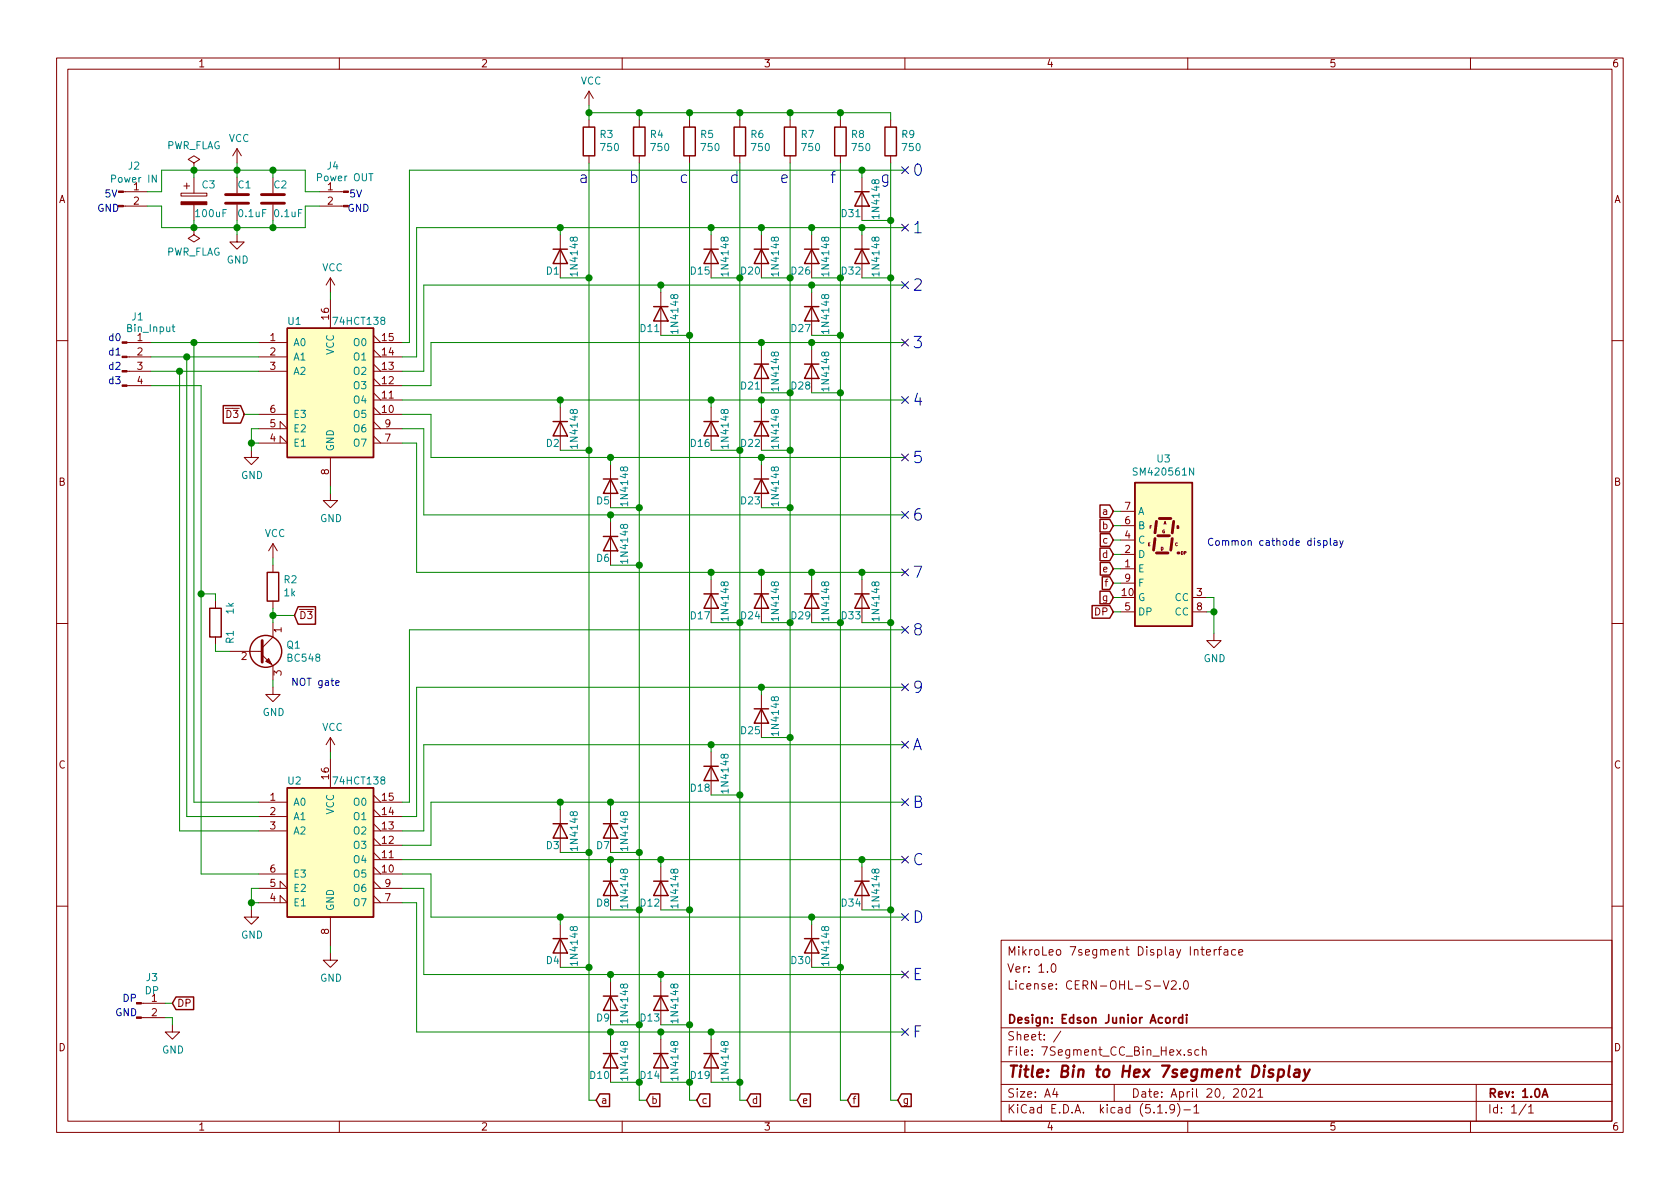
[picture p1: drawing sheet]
<svg xmlns="http://www.w3.org/2000/svg" width="297mm" height="210mm" viewBox="0 0 297 210" stroke-linecap="round" stroke-linejoin="round" font-family="sans-serif">
<g fill="none" stroke="#840000" stroke-width=".18">
<path d="M10 10.3h277v189.9h-277zM12 12.2h273v186.1h-273zM60 10.3v1.9M110 10.3v1.9M160 10.3v1.9M210 10.3v1.9M260 10.3v1.9M21.8 36.4h4.2M21.8 33.9h4.2M41.9 31.4v2.8M41.9 36.2v2.8M48.3 31.4v2.8"/>
<path d="M48.3 36.2v2.8M130.8 21.2v1.3M130.8 27.6v1.2M148.6 21.2v1.3M148.6 27.6v1.2M157.5 21.2v1.3M157.5 27.6v1.2M58.4 53v5M66 59.3l1.3 1.3M10 60.2h2M45.7 78.4h5.1l-1.3-1.3v1.3M45.7 75.8h5.1l-1.3-1.3v1.3"/>
<path d="M45.7 60.6h5.1M45.7 73.3h5.1M45.7 65.7h5.1M45.7 63.1h5.1M66 60.6h5.1M66 73.3h5.1M66 72l1.3 1.3M66 70.7h5.1M66 69.5l1.3 1.2M66 68.2h5.1M66 66.9l1.3 1.3M66 65.7h5.1"/>
<path d="M66 64.4l1.3 1.3M66 63.1h5.1M66 61.8l1.3 1.3M66 78.4h5.1M66 75.8h5.1M66 77.1l1.3 1.3M66 74.5l1.3 1.3M285 60.2h2M58.4 80.9v5.1M10 110.3h2M38.1 106.3v1.3M38.1 112.6v1.3"/>
<path d="M40.6 115.2h5.8M46.4 115.8l1.9 1.9v2.6M48.3 110.1v2.5l-1.9 1.9M285 110.3h2M10 160.2h2M177 166.3h108v32h-108zM186.1 170.5l.2-.1a.94 .94 0 0 1 0 1.5 .82 .82 0 0 1-.2-1.4zM204 174.4h1.2M205.7 173.4l.5 1.5 .5-1.5M207.1 173.6l.2-.2h.4l.2 .2 .1 .3-1 1h1M208.6 174.8v.1M209.4 173.6l.2-.2a.81 .81 0 0 1 .6 .6 .81 .81 0 0 1-.3 .8l-.1 .1a.79 .79 0 0 1-.4-1.3z"/>
<path d="M213.3 168.4l.7-.1v-.3l-.5-.1-.2 .2 .1 .7h.6M214.7 167.9v1M215.1 167.9l-.3 .1-.1 .2M215.4 167.9h.6M216 167.4l-.4 .2v1.3M216.5 168h.5l.1 .9M217.1 168.3h-.5l-.2 .2 .2 .4 .5-.1M218.5 168l-.5-.1-.2 .3v.6l.2 .1 .5-.1M219 168.4l.7-.1v-.3l-.4-.1-.3 .2 .1 .7h.6M285 160.2h2M60 198.3v1.9M110 198.3v1.9"/>
<path d="M160 198.3v1.9M177 194.8h108M177 191.8h108M177 187.8h108M177 181.8h108M186.5 192.5l-.4 1h1M186.8 193v1M187.6 182.3l-1.3 2M197 191.8v3M204.7 196.8h.8M206.2 196.7v.1M207.7 196l-.1 .1a.48 .48 0 0 1-.6 .1l-.2-.2 .2-.6a.48 .48 0 0 1 .6 .1 1.27 1.27 0 0 1-.2 1.2l-.4 .1"/>
<path d="M208.2 195.1a1.71 1.71 0 0 1 0 2.3M209.3 196.3h1.2M210 198.3v1.9M210.6 185.7a.37 .37 0 0 0-.6 .1l.1 .2 .5 .2 .1 .1-.2 .3-.5-.1M211.1 195.8l.4-.5v1.5M211.1 196.8h.9M212 185.7l-.5-.1-.2 .3v.6l.2 .1 .5-.1M212.6 185.7h.1a.37 .37 0 0 1 .6 .1v.8M212.6 185.1v1.5M218.1 192.7l.2-.2h.4l.3 .5-.9 1h.9M219.7 192.7l.3-.2a.94 .94 0 0 1 0 1.5l-.4-.3v-.6zM221 192.7l.2-.2h.3l.3 .2v.3v.2l-.9 .8h.9"/>
<path d="M222.4 193l.4-.5v1.5M222.4 194h.9M260 198.3v1.9M261 191.8v6.5M269.8 195.2l-1.2 2M270.3 195.8l.4-.5v1.5M270.3 196.8h.8"/>
</g>
<path d="M207.5 179.9v1M207.9 179.9l-.4 .3M209.1 179.4v1.5M209.8 179.4v.2M209.8 179.9v1M209.1 180l-.4-.1-.3 .3 .1 .6h.6M272.7 194l.5-1.5 .5 1.5M272.8 193.6h.7" fill="none" stroke="#840000" stroke-width=".3"/>
<path d="M225.1 189.2a.49 .49 0 0 0-.7 .3v.2l.5 .1 .2 .3-.3 .3-.6-.1M226.1 189.2h.8l.1 .3-.1 .6a.66 .66 0 0 1-.9 .2M226.1 189.1l-.2 2M228 188.4l-.2 1.8 .2 .2M229 189.2h.7v1.2M229.8 189.6l-.7 .1a.4 .4 0 0 0-.3 .3 .4 .4 0 0 0 .2 .4l.7-.1M230.6 189.1l.3 1.3M231.6 189.1l-.9 1.8-.3 .2" fill="none" stroke="#840000" stroke-width=".41"/>
<g fill="none" stroke="#840000" stroke-width=".25">
<path d="M129.8 22.5h2v5.1h-2zM147.6 22.5h2v5.1h-2zM156.5 22.5h2v5.1h-2zM50.8 58h15.2v22.9h-15.2zM200.7 85.3h10.1v25.4h-10.1zM37.1 107.6h2v5h-2z"/>
<circle cx="47" cy="115.2" r="2.82"/>
</g>
<path d="M39.9 35.9h4M39.9 34.4h4M46.2 35.9h4.1M46.2 34.4h4.1M204.2 95.2l-.2 2.1M204.5 97.8h2M204.5 92.2l-.3 2M204.7 94.7h2.1M205 91.7h2M207.3 95.2l-.3 2.1M207.5 92.2l-.2 2M46.4 113.3v3.8" fill="none" stroke="#840000" stroke-width=".51"/>
<g fill="#840000" stroke="#840000" stroke-width=".18">
<path d="M47 117l.5-.5 .5 1z"/>
<path d="M21 36.3h.8v.3h-.8z"/>
<path d="M21 33.8h.8v.2h-.8z"/>
</g>
<g fill="#ffffc2" stroke="#ffffc2" stroke-width=".18">
<path d="M50.8 58h15.2v22.9h-15.2z"/>
<path d="M200.7 85.3h10.1v25.4h-10.1z"/>
</g>
<circle cx="208.3" cy="97.8" r=".25" fill="#840000"/>
<g fill="none" stroke="#840000" stroke-width=".18">
<path d="M104.1 16.1v2.6M104.1 16.1l-.7 1.3M104.1 16.1l.8 1.3M32 34.2h4.6v.5h-4.6zM32.5 32.9h1M33 32.4v1M34.3 28.8l1-.6-1-.6-1 .6 1 .6v1.3M34.3 30.1h.1M34.3 31.4v2.8M34.3 36.2v2.8M41.9 26.3l-.8 1.3M41.9 26.3v2.5"/>
<path d="M41.9 26.3l.8 1.3M56.5 36.4h4.2M56.5 33.9h4.2M104.1 21.2v1.3M104.1 27.6v1.2M113 21.2v1.3M113 27.6v1.2M121.9 21.2v1.3M121.9 27.6v1.2M139.7 21.2v1.3M139.7 27.6v1.2M152.4 31.4v7.6"/>
<path d="M34.3 40.3v1.2l1 .7-1 .6-1-.6 1-.7M34.3 40.3h.1M41.9 41.5v1.3h1.3l-1.3 1.3-1.3-1.3h1.3M58.4 49.1l-.7 1.3M58.4 49.1v2.6M58.4 49.1l.8 1.3M99.1 41.5v7.6M116.8 51.7v7.6M125.7 41.5v7.6M134.6 41.5v7.6M143.5 41.5v7.6M143.5 51.7v7.6"/>
<path d="M152.4 41.5v7.6M22.5 68.2h4.2M22.5 65.7h4.2M22.5 63.1h4.2M22.5 60.6h4.2M44.4 79.6v1.3h1.3l-1.3 1.3-1.2-1.3h1.2M99.1 72v7.6M125.7 72v7.6M134.6 61.8v7.7M134.6 72v7.6M143.5 61.8v7.7M48.3 96.1v2.6"/>
<path d="M48.3 99.9v1.3M48.3 96.1l-.8 1.3M48.3 96.1l.7 1.3M58.4 87.2v1.3h1.3l-1.3 1.3-1.3-1.3h1.3M107.9 82.2v7.6M107.9 92.3v7.6M134.6 82.2v7.6M198.1 98h2.6M198.1 95.5h2.6M198.1 93h2.6M198.1 90.4h2.6M48.3 106.3v1.3"/>
<path d="M125.7 102.5v7.6M134.6 102.5v7.6M143.5 102.5v7.6M152.4 102.5v7.6M198.1 100.6h2.6M198.1 108.2h2.6M198.1 103.1h2.6M210.8 105.7h2.6M210.8 108.2h2.6M214.6 112v1.3h1.3l-1.3 1.2-1.2-1.2h1.2M48.3 121.5v1.3h1.2l-1.2 1.3-1.3-1.3h1.3M58.4 130.4v2.6"/>
<path d="M58.4 134.2v5.1M58.4 130.4l-.7 1.3M58.4 130.4l.8 1.3M125.7 133v7.6M134.6 122.8v7.6M45.7 159.6h5.1l-1.3-1.2v1.2M45.7 157.1h5.1l-1.3-1.3v1.3M45.7 141.9h5.1M45.7 154.6h5.1M45.7 146.9h5.1M45.7 144.4h5.1M66 141.9h5.1"/>
<path d="M66 154.6h5.1M66 153.3l1.3 1.3M66 152h5.1M66 150.7l1.3 1.3M66 149.5h5.1M66 148.2l1.3 1.3M66 146.9h5.1M66 145.7l1.3 1.2M66 144.4h5.1M66 143.1l1.3 1.3M66 140.6l1.3 1.3M66 159.6h5.1"/>
<path d="M66 157.1h5.1M66 158.4l1.3 1.2M66 155.8l1.3 1.3M99.1 143.1v7.6M107.9 143.1v7.6M107.9 153.3v7.6M116.8 153.3v7.6M152.4 153.3v7.6M25 180h4.2M25 177.4h4.2M44.4 160.9v1.3h1.3l-1.3 1.2-1.2-1.2h1.2M58.4 168.5v1.3h1.3l-1.3 1.3-1.3-1.3h1.3"/>
<path d="M58.4 162.2v5.1M99.1 163.4v7.7M107.9 173.6v7.6M116.8 173.6v7.6M143.5 163.4v7.7M30.5 181.2v1.3h1.2l-1.2 1.3-1.3-1.3h1.3M107.9 183.8v7.6M116.8 183.8v7.6M125.7 183.8v7.6"/>
</g>
<g fill="none" stroke="#840000" stroke-width=".25">
<path d="M103.1 22.5h2.1v5.1h-2.1zM112 22.5h2v5.1h-2zM120.9 22.5h2v5.1h-2zM138.7 22.5h2v5.1h-2zM151.1 33.9h2.6M152.4 33.9l1.3 2.5h-2.6zM97.8 44.1h2.5M99.1 44.1l1.2 2.5h-2.5zM115.6 54.2h2.5M116.8 54.2l1.3 2.6h-2.5zM124.5 44.1h2.5M125.7 44.1l1.3 2.5h-2.5z"/>
<path d="M133.3 44.1h2.6M134.6 44.1l1.3 2.5h-2.6zM142.2 44.1h2.6M142.2 54.2h2.6M143.5 54.2l1.3 2.6h-2.6zM143.5 44.1l1.3 2.5h-2.6zM151.1 44.1h2.6M152.4 44.1l1.3 2.5h-2.6zM39.5 71.7h3l.7 1.6-.7 1.5h-3zM97.8 74.5h2.5M99.1 74.5l1.2 2.6h-2.5zM124.5 74.5h2.5"/>
<path d="M125.7 74.5l1.3 2.6h-2.5zM133.3 64.4h2.6M133.3 74.5h2.6M134.6 74.5l1.3 2.6h-2.6zM134.6 64.4l1.3 2.5h-2.6zM142.2 64.4h2.6M143.5 64.4l1.3 2.5h-2.6zM106.7 84.7h2.5M106.7 94.9h2.5M107.9 84.7l1.3 2.5h-2.5zM107.9 94.9l1.3 2.5h-2.5zM133.3 84.7h2.6"/>
<path d="M134.6 84.7l1.3 2.5h-2.6zM194.5 89.3h1.7l.6 1.1-.6 1.1h-1.7zM194.5 96.9h1.7l.6 1.1-.6 1.2h-1.7zM194.5 91.8h1.7l.6 1.2-.6 1.1h-1.7zM194.5 99.5h1.7l.6 1.1-.6 1.1h-1.7zM194.5 94.4h1.7l.6 1.1-.6 1.1h-1.7zM47.2 101.2h2.1v5.1h-2.1zM52.7 107.3h3.1v3.1h-3.1l-.6-1.6zM124.5 105h2.5M125.7 105l1.3 2.6h-2.5zM133.3 105h2.6M134.6 105l1.3 2.6h-2.6z"/>
<path d="M142.2 105h2.6M143.5 105l1.3 2.6h-2.6zM151.1 105h2.6M152.4 105l1.3 2.6h-2.6zM193.1 107.1h3.1l.6 1.1-.6 1.1h-3.1zM194.5 104.5h1.7l.6 1.2-.6 1.1h-1.7zM194.9 102h1.3l.6 1.1-.6 1.1h-1.3zM50.8 139.3h15.2v22.9h-15.2zM124.5 135.5h2.5M125.7 135.5l1.3 2.5h-2.5zM133.3 125.3h2.6M134.6 125.3l1.3 2.6h-2.6z"/>
<path d="M97.8 145.7h2.5M99.1 145.7l1.2 2.5h-2.5zM106.7 155.8h2.5M106.7 145.7h2.5M107.9 155.8l1.3 2.6h-2.5zM107.9 145.7l1.3 2.5h-2.5zM115.6 155.8h2.5M116.8 155.8l1.3 2.6h-2.5zM151.1 155.8h2.6M152.4 155.8l1.3 2.6h-2.6zM31.1 176.3h3.1v2.2h-3.1l-.6-1.1zM97.8 166h2.5"/>
<path d="M99.1 166l1.2 2.5h-2.5zM106.7 176.1h2.5M107.9 176.1l1.3 2.6h-2.5zM115.6 176.1h2.5M116.8 176.1l1.3 2.6h-2.5zM142.2 166h2.6M143.5 166l1.3 2.5h-2.6zM106 193.4h1.8v2.3h-1.8l-.6-1.1zM106.7 186.3h2.5M107.9 186.3l1.3 2.5h-2.5zM114.9 193.4h1.8v2.3h-1.8l-.6-1.1zM115.6 186.3h2.5"/>
<path d="M116.8 186.3l1.3 2.5h-2.5zM123.8 193.4h1.7v2.3h-1.7l-.6-1.1zM124.5 186.3h2.5M125.7 186.3l1.3 2.5h-2.5zM132.7 193.4h1.7v2.3h-1.7l-.6-1.1zM141.6 193.4h1.7v2.3h-1.7l-.6-1.1zM150.5 193.4h1.3v2.3h-1.3l-.6-1.1zM159.4 193.4h1.7v2.3h-1.7l-.7-1.1z"/>
</g>
<g fill="#840000" stroke="#840000" stroke-width=".18">
<path d="M60.7 36.3h.9v.3h-.9z"/>
<path d="M60.7 33.8h.9v.2h-.9z"/>
<path d="M24.1 179.8h.9v.3h-.9z"/>
<path d="M24.1 177.3h.9v.2h-.9z"/>
<path d="M32 35.7h4.6v.5h-4.6z"/>
<path d="M21.6 68.1h.9v.2h-.9z"/>
<path d="M21.6 65.5h.9v.3h-.9z"/>
<path d="M21.6 63h.9v.2h-.9z"/>
<path d="M21.6 60.4h.9v.3h-.9z"/>
</g>
<path d="M50.8 139.3h15.2v22.9h-15.2z" fill="#ffffc2" stroke="#ffffc2" stroke-width=".18"/>
<path d="M30.4 57.8h.5M30.6 57.4v1.1l.3 .1" fill="none" stroke="#008484" stroke-width=".18"/>
<g fill="none" stroke="#008400" stroke-width=".18">
<path d="M104.1 19.9h53.4v1.3M104.1 18.7v2.5M113 19.9v1.3M121.9 19.9v1.3M130.8 19.9v1.3M139.7 19.9v1.3M148.6 19.9v1.3M26 33.9h2.6v-3.8h25.4v3.8h2.5M26 36.4h2.6v3.9h25.4v-3.9h2.5M34.3 30.1v1.3M34.3 39v1.3M41.9 28.8v2.6"/>
<path d="M41.9 39v2.5M48.3 30.1v1.3M48.3 39v1.3M104.1 28.8v165.8h1.3M113 28.8v165.8h1.3M121.9 28.8v165.8h1.3M130.8 28.8v165.8h1.3M139.7 28.8v165.8h1.3M148.6 28.8v165.8h1.3M152.4 30.1v1.3M152.4 39h5.1M157.5 28.8v165.8h1.2"/>
<path d="M160 30.1h-87.6v30.5h-1.3M58.4 51.7v1.3M99.1 40.3v1.2M99.1 49.1h5M116.8 50.4v1.3M116.8 59.3h5.1M125.7 40.3v1.2M125.7 49.1h5.1M134.6 40.3v1.2M134.6 49.1h5.1M143.5 40.3v1.2M143.5 50.4v1.3"/>
<path d="M143.5 49.1h5.1M143.5 59.3h5.1M152.4 40.3v1.2M152.4 49.1h5.1M160 40.3h-86.3v22.8h-2.6M160 50.4h-85.1v15.3h-3.8M26.7 63.1h19M26.7 60.6h19M26.7 68.2h8.9v86.4h10.1M26.7 65.7h19M31.7 65.7v81.2h14M33 63.1v81.3h12.7"/>
<path d="M34.3 60.6v81.3h11.4M43.2 73.3h2.5M44.4 78.4h1.3M45.7 75.8h-1.3v3.8M71.1 75.8h3.8v15.3h85.1M71.1 78.4h2.6v22.8h86.3M71.1 73.3h5.1v7.6h83.8M71.1 70.7h88.9M99.1 70.7v1.3M99.1 79.6h5M125.7 70.7v1.3M125.7 79.6h5.1"/>
<path d="M134.6 79.6h5.1M134.6 69.5h5.1M134.6 60.6v1.2M134.6 70.7v1.3M143.5 60.6v1.2M143.5 69.5h5.1M160 60.6h-83.8v7.6h-5.1M48.3 98.7v1.2M58.4 86v1.2M107.9 80.9v1.3M107.9 91.1v1.2M107.9 89.8h5.1"/>
<path d="M107.9 99.9h5.1M134.6 80.9v1.3M134.6 89.8h5.1M196.8 98h1.3M196.8 95.5h1.3M196.8 93h1.3M196.8 90.4h1.3M35.6 105h2.5v1.3M38.1 113.9v1.3h2.5M48.3 107.6v2.5M48.3 108.8h3.8M125.7 101.2v1.3"/>
<path d="M125.7 110.1h5.1M134.6 101.2v1.3M134.6 110.1h5.1M143.5 101.2v1.3M143.5 110.1h5.1M152.4 101.2v1.3M152.4 110.1h5.1M160 111.4h-87.6v30.5h-1.3M196.8 108.2h1.3M196.8 105.7h1.3M196.8 100.6h1.3M196.8 103.1h1.3"/>
<path d="M213.4 105.7h1.2v6.3M213.4 108.2h1.2M48.3 120.3v1.2M58.4 133v1.2M125.7 131.7v1.3M134.6 121.5v1.3M134.6 130.4h5.1M160 121.5h-86.3v22.9h-2.6M160 131.7h-85.1v15.2h-3.8M44.4 159.6h1.3M45.7 157.1h-1.3v3.8M71.1 154.6h5.1v7.6h83.8"/>
<path d="M71.1 152h88.9M71.1 159.6h2.6v22.9h86.3M71.1 157.1h3.8v15.2h85.1M99.1 150.7h5M99.1 141.9v1.2M107.9 150.7h5.1M107.9 141.9v1.2M107.9 152v1.3M116.8 152v1.3M125.7 140.6h5.1M152.4 152v1.3M160 141.9h-83.8v7.6h-5.1"/>
<path d="M29.2 180h1.3v1.2M29.2 177.4h1.3M58.4 167.3v1.2M99.1 162.2v1.2M99.1 171.1h5M107.9 160.9h5.1M107.9 172.3v1.3M116.8 172.3v1.3M116.8 160.9h5.1M143.5 171.1h5.1M143.5 162.2v1.2M152.4 160.9h5.1"/>
<path d="M107.9 182.5v1.3M107.9 191.4h5.1M107.9 181.2h5.1M116.8 182.5v1.3M116.8 191.4h5.1M116.8 181.2h5.1M125.7 191.4h5.1M125.7 182.5v1.3"/>
</g>
<path d="M234 95.7l.4-.1 .2 .2-.1 .6h-.5M234 95.6v1.3M235.2 95.2v1.1l.2 .1M235.9 95.7h.4l.1 .7M236.4 95.9l-.4 .1-.2 .1 .1 .3h.5M236.9 95.6l.3 .8M237.5 95.6l-.4 1.1-.2 .2M59.4 120.8l.6-.1-.1-.3h-.4l-.1 .1v.7h.5" fill="none" stroke="#0000c2" stroke-width=".18"/>
<g fill="#008400" stroke="#008400" stroke-width=".25">
<circle cx="157.5" cy="39" r=".51"/>
<circle cx="148.6" cy="19.9" r=".51"/>
<circle cx="143.5" cy="162.2" r=".51"/>
<circle cx="130.8" cy="19.9" r=".51"/>
<circle cx="130.8" cy="140.6" r=".51"/>
<circle cx="152.4" cy="40.3" r=".51"/>
<circle cx="130.8" cy="110.1" r=".51"/>
<circle cx="157.5" cy="160.9" r=".51"/>
<circle cx="143.5" cy="40.3" r=".51"/>
<circle cx="152.4" cy="152" r=".51"/>
<circle cx="139.7" cy="19.9" r=".51"/>
<circle cx="139.7" cy="110.1" r=".51"/>
<circle cx="148.6" cy="171.1" r=".51"/>
<circle cx="104.1" cy="150.7" r=".51"/>
<circle cx="99.1" cy="162.2" r=".51"/>
<circle cx="148.6" cy="110.1" r=".51"/>
<circle cx="121.9" cy="19.9" r=".51"/>
<circle cx="104.1" cy="171.1" r=".51"/>
<circle cx="157.5" cy="110.1" r=".51"/>
<circle cx="113" cy="19.9" r=".51"/>
<circle cx="108" cy="172.3" r=".51"/>
<circle cx="152.4" cy="101.2" r=".51"/>
<circle cx="121.9" cy="181.2" r=".51"/>
<circle cx="108" cy="141.9" r=".51"/>
<circle cx="99.1" cy="141.9" r=".51"/>
<circle cx="48.3" cy="30.1" r=".51"/>
<circle cx="152.4" cy="30.1" r=".51"/>
<circle cx="139.7" cy="130.4" r=".51"/>
<circle cx="113" cy="150.7" r=".51"/>
<circle cx="125.7" cy="131.7" r=".51"/>
<circle cx="134.6" cy="121.5" r=".51"/>
<circle cx="48.3" cy="40.3" r=".51"/>
<circle cx="108" cy="152" r=".51"/>
<circle cx="125.7" cy="101.2" r=".51"/>
<circle cx="143.5" cy="101.2" r=".51"/>
<circle cx="99.1" cy="40.3" r=".51"/>
<circle cx="113" cy="160.9" r=".51"/>
<circle cx="116.8" cy="152" r=".51"/>
<circle cx="125.7" cy="40.3" r=".51"/>
<circle cx="134.6" cy="101.2" r=".51"/>
<circle cx="113" cy="181.2" r=".51"/>
<circle cx="121.9" cy="160.9" r=".51"/>
<circle cx="134.6" cy="40.3" r=".51"/>
<circle cx="41.9" cy="30.1" r=".51"/>
<circle cx="48.3" cy="108.8" r=".51"/>
<circle cx="139.7" cy="69.5" r=".51"/>
<circle cx="134.6" cy="60.6" r=".51"/>
<circle cx="34.3" cy="60.6" r=".51"/>
<circle cx="148.6" cy="69.5" r=".51"/>
<circle cx="33" cy="63.1" r=".51"/>
<circle cx="116.8" cy="172.3" r=".51"/>
<circle cx="143.5" cy="60.6" r=".51"/>
<circle cx="31.8" cy="65.7" r=".51"/>
<circle cx="104.1" cy="49.1" r=".51"/>
<circle cx="130.8" cy="49.1" r=".51"/>
<circle cx="214.6" cy="108.2" r=".51"/>
<circle cx="139.7" cy="49.1" r=".51"/>
<circle cx="113" cy="191.4" r=".51"/>
<circle cx="41.9" cy="40.3" r=".51"/>
<circle cx="148.6" cy="49.1" r=".51"/>
<circle cx="121.9" cy="59.3" r=".51"/>
<circle cx="116.8" cy="50.4" r=".51"/>
<circle cx="157.5" cy="49.1" r=".51"/>
<circle cx="148.6" cy="59.3" r=".51"/>
<circle cx="35.6" cy="105" r=".51"/>
<circle cx="143.5" cy="50.4" r=".51"/>
<circle cx="108" cy="91.1" r=".51"/>
<circle cx="139.7" cy="79.6" r=".51"/>
<circle cx="44.5" cy="159.6" r=".51"/>
<circle cx="108" cy="80.9" r=".51"/>
<circle cx="99.1" cy="70.7" r=".51"/>
<circle cx="113" cy="89.8" r=".51"/>
<circle cx="134.6" cy="80.9" r=".51"/>
<circle cx="130.8" cy="191.4" r=".51"/>
<circle cx="125.7" cy="182.5" r=".51"/>
<circle cx="139.7" cy="89.8" r=".51"/>
<circle cx="116.8" cy="182.5" r=".51"/>
<circle cx="121.9" cy="191.4" r=".51"/>
<circle cx="108" cy="182.5" r=".51"/>
<circle cx="113" cy="99.9" r=".51"/>
<circle cx="34.3" cy="40.3" r=".51"/>
<circle cx="134.6" cy="70.7" r=".51"/>
<circle cx="34.3" cy="30.1" r=".51"/>
<circle cx="130.8" cy="79.6" r=".51"/>
<circle cx="44.5" cy="78.4" r=".51"/>
<circle cx="125.7" cy="70.7" r=".51"/>
<circle cx="104.1" cy="79.6" r=".51"/>
<circle cx="104.1" cy="19.9" r=".51"/>
</g>
<g fill="none" stroke="#000084" stroke-width=".18">
<path d="M159.4 39.6l1.2 1.3M159.4 29.5l1.2 1.2M160.6 39.6l-1.2 1.3M160.6 29.5l-1.2 1.2M159.4 60l1.2 1.2M159.4 49.8l1.2 1.2M160.6 60l-1.2 1.2M160.6 49.8l-1.2 1.2M159.4 70.1l1.2 1.2M160.6 70.1l-1.2 1.2M159.4 80.3l1.2 1.2M159.4 90.4l1.2 1.3"/>
<path d="M160.6 80.3l-1.2 1.2M160.6 90.4l-1.2 1.3M159.4 100.6l1.2 1.2M159.4 110.8l1.2 1.2M160.6 100.6l-1.2 1.2M160.6 110.8l-1.2 1.2M159.4 131.1l1.2 1.2M159.4 120.9l1.2 1.2M160.6 131.1l-1.2 1.2M160.6 120.9l-1.2 1.2M159.4 141.2l1.2 1.3M159.4 151.4l1.2 1.2"/>
<path d="M160.6 141.2l-1.2 1.3M160.6 151.4l-1.2 1.2M159.4 171.7l1.2 1.2M159.4 161.6l1.2 1.2M160.6 171.7l-1.2 1.2M160.6 161.6l-1.2 1.2M159.4 181.9l1.2 1.2M160.6 181.9l-1.2 1.2"/>
</g>
<g font-size="2.8" fill="#0000c2">
<text x="102.2" y="32.4">a</text>
<text x="111.1" y="32.4">b</text>
<text x="120" y="32.4">c</text>
<text x="128.9" y="32.4">d</text>
<text x="137.8" y="32.4">e</text>
<text x="146.7" y="32.4">f</text>
<text x="155.6" y="32.4">g</text>
<text x="161.3" y="31.1">0</text>
<text x="161.3" y="41.3">1</text>
<text x="161.3" y="51.4">2</text>
<text x="161.3" y="61.6">3</text>
<text x="161.3" y="71.7">4</text>
<text x="161.3" y="81.9">5</text>
<text x="161.3" y="92.1">6</text>
<text x="161.3" y="102.2">7</text>
<text x="161.3" y="112.4">8</text>
<text x="161.3" y="122.5">9</text>
<text x="161.3" y="132.7">A</text>
<text x="161.3" y="142.9">B</text>
<text x="161.3" y="153">C</text>
<text x="161.3" y="163.2">D</text>
<text x="161.3" y="173.3">E</text>
<text x="161.3" y="183.5">F</text>
</g>
<text font-size="2.8" fill="#840000" x="178" y="190.5">Title: Bin to Hex 7segment Display</text>
<g font-size="2.1" fill="#840000">
<text x="178" y="172">Ver: 1.0</text>
<text x="178" y="169">MikroLeo 7segment Display Interface</text>
<text x="178" y="175">License: CERN-OHL-S-V2.0</text>
<text x="178" y="184">Sheet: /</text>
<text x="178" y="181">Design: Edson Junior Acordi</text>
<text x="178" y="186.7">File: 7Segment_CC_Bin_Hex.sch</text>
<text x="178" y="196.9">KiCad E.D.A. kicad (5.1.9)-1</text>
<text x="178" y="194.1">Size: A4</text>
<text x="200" y="194.1">Date: April 20, 2021</text>
<text x="263" y="194.1">Rev: 1.0A</text>
<text x="263" y="196.9">Id: 1/1</text>
</g>
<g font-size="1.8" fill="#840000">
<text x="35" y="11.9">1</text>
<text x="85" y="11.9">2</text>
<text x="135" y="11.9">3</text>
<text x="185" y="11.9">4</text>
<text x="235" y="11.9">5</text>
<text x="285" y="11.9">6</text>
<text x="10.4" y="35.9">A</text>
<text x="23.6" y="33.6">1</text>
<text x="57.9" y="33.6">1</text>
<text x="285.4" y="35.9">A</text>
<text x="23.6" y="36.2">2</text>
<text x="57.9" y="36.2">2</text>
<text x="58.2" y="56.5" transform="rotate(-90 58.2 56.5)">16</text>
<text x="24.3" y="60.3">1</text>
<text x="24.3" y="62.9">2</text>
<text x="24.3" y="65.4">3</text>
<text x="47.8" y="60.3">1</text>
<text x="47.8" y="62.9">2</text>
<text x="47.8" y="65.4">3</text>
<text x="67.6" y="65.4">13</text>
<text x="67.6" y="62.9">14</text>
<text x="67.6" y="60.3">15</text>
<text x="24.3" y="67.9">4</text>
<text x="67.6" y="70.5">11</text>
<text x="67.6" y="67.9">12</text>
<text x="40.1" y="73.9">D3</text>
<text x="47.8" y="75.6">5</text>
<text x="47.8" y="73">6</text>
<text x="67.6" y="73">10</text>
<text x="68.1" y="75.6">9</text>
<text x="47.8" y="78.1">4</text>
<text x="58.2" y="83.9" transform="rotate(-90 58.2 83.9)">8</text>
<text x="68.1" y="78.1">7</text>
<text x="10.4" y="85.9">B</text>
<text x="285.4" y="85.9">B</text>
<text x="195" y="93.6">b</text>
<text x="195.1" y="91.1">a</text>
<text x="198.9" y="95.2">4</text>
<text x="198.9" y="92.7">6</text>
<text x="198.9" y="90.2">7</text>
<text x="195" y="98.7">d</text>
<text x="195.1" y="101.2">e</text>
<text x="195.1" y="96.1">c</text>
<text x="198.9" y="100.3">1</text>
<text x="198.9" y="97.8">2</text>
<text x="195" y="106.3">g</text>
<text x="195.5" y="103.8">f</text>
<text x="198.4" y="105.4">10</text>
<text x="198.9" y="107.9">5</text>
<text x="198.9" y="102.9">9</text>
<text x="211.6" y="105.4">3</text>
<text x="211.6" y="107.9">8</text>
<text x="49.8" y="111.9" transform="rotate(-90 49.8 111.9)">1</text>
<text x="52.9" y="109.5">D3</text>
<text x="193.6" y="108.8">DP</text>
<text x="42.7" y="116.7">2</text>
<text x="49.8" y="119.5" transform="rotate(-90 49.8 119.5)">3</text>
<text x="10.4" y="135.9">C</text>
<text x="58.2" y="137.7" transform="rotate(-90 58.2 137.7)">16</text>
<text x="285.4" y="135.9">C</text>
<text x="47.8" y="141.6">1</text>
<text x="67.6" y="141.6">15</text>
<text x="47.8" y="144.1">2</text>
<text x="47.8" y="146.7">3</text>
<text x="67.6" y="149.2">12</text>
<text x="67.6" y="146.7">13</text>
<text x="67.6" y="144.1">14</text>
<text x="47.8" y="154.3">6</text>
<text x="67.6" y="154.3">10</text>
<text x="67.6" y="151.8">11</text>
<text x="47.8" y="159.4">4</text>
<text x="47.8" y="156.8">5</text>
<text x="68.1" y="159.4">7</text>
<text x="68.1" y="156.8">9</text>
<text x="58.2" y="165.2" transform="rotate(-90 58.2 165.2)">8</text>
<text x="26.8" y="177.2">1</text>
<text x="26.8" y="179.7">2</text>
<text x="31.3" y="178">DP</text>
<text x="10.4" y="185.9">D</text>
<text x="285.4" y="185.9">D</text>
<text x="106.2" y="195.2">a</text>
<text x="115.1" y="195.2">b</text>
<text x="124" y="195.2">c</text>
<text x="132.9" y="195.2">d</text>
<text x="141.8" y="195.2">e</text>
<text x="150.6" y="195.2">f</text>
<text x="159.5" y="195.2">g</text>
<text x="35" y="199.9">1</text>
<text x="85" y="199.9">2</text>
<text x="135" y="199.9">3</text>
<text x="185" y="199.9">4</text>
<text x="235" y="199.9">5</text>
<text x="285" y="199.9">6</text>
</g>
<g font-size="1.8" fill="#008484">
<text x="102.7" y="15">VCC</text>
<text x="22.7" y="30">J2</text>
<text x="29.3" y="26.4">PWR_FLAG</text>
<text x="40.4" y="25.1">VCC</text>
<text x="57.9" y="30">J4</text>
<text x="106.1" y="24.4">R3</text>
<text x="106.3" y="26.7">750</text>
<text x="115" y="24.4">R4</text>
<text x="115.2" y="26.7">750</text>
<text x="123.9" y="24.4">R5</text>
<text x="124.1" y="26.7">750</text>
<text x="132.8" y="24.4">R6</text>
<text x="133" y="26.7">750</text>
<text x="141.7" y="24.4">R7</text>
<text x="141.9" y="26.7">750</text>
<text x="150.6" y="24.4">R8</text>
<text x="150.8" y="26.7">750</text>
<text x="159.5" y="24.4">R9</text>
<text x="159.7" y="26.7">750</text>
<text x="19.9" y="32.3">Power IN</text>
<text x="35.8" y="33.3">C3</text>
<text x="42.1" y="33.3">C1</text>
<text x="48.5" y="33.3">C2</text>
<text x="56.2" y="32">Power OUT</text>
<text x="34.7" y="38.4">100uF</text>
<text x="42.3" y="38.4">0.1uF</text>
<text x="48.6" y="38.4">0.1uF</text>
<text x="148.8" y="38.4">D31</text>
<text x="155.5" y="38.3" transform="rotate(-90 155.5 38.3)">1N4148</text>
<text x="29.3" y="45.2">PWR_FLAG</text>
<text x="40.1" y="46.6">GND</text>
<text x="56.9" y="48">VCC</text>
<text x="96.6" y="48.6">D1</text>
<text x="102.2" y="48.5" transform="rotate(-90 102.2 48.5)">1N4148</text>
<text x="122.2" y="48.6">D15</text>
<text x="128.8" y="48.5" transform="rotate(-90 128.8 48.5)">1N4148</text>
<text x="131.1" y="48.6">D20</text>
<text x="137.7" y="48.5" transform="rotate(-90 137.7 48.5)">1N4148</text>
<text x="140" y="48.6">D26</text>
<text x="146.6" y="48.5" transform="rotate(-90 146.6 48.5)">1N4148</text>
<text x="148.8" y="48.6">D32</text>
<text x="155.5" y="48.5" transform="rotate(-90 155.5 48.5)">1N4148</text>
<text x="22.6" y="58.7">Bin_Input</text>
<text x="23.4" y="56.7">J1</text>
<text x="51" y="57.4">U1</text>
<text x="59.2" y="57.4">74HCT138</text>
<text x="113.3" y="58.7">D11</text>
<text x="119.9" y="58.6" transform="rotate(-90 119.9 58.6)">1N4148</text>
<text x="140" y="58.7">D27</text>
<text x="146.6" y="58.6" transform="rotate(-90 146.6 58.6)">1N4148</text>
<text x="51.8" y="61.2">A0</text>
<text x="51.8" y="63.7">A1</text>
<text x="59.1" y="62.8" transform="rotate(-90 59.1 62.8)">VCC</text>
<text x="62.7" y="63.7">O1</text>
<text x="62.7" y="61.2">O0</text>
<text x="51.8" y="66.3">A2</text>
<text x="62.7" y="71.4">O4</text>
<text x="62.7" y="68.8">O3</text>
<text x="62.7" y="66.3">O2</text>
<text x="131.1" y="68.9">D21</text>
<text x="137.7" y="68.8" transform="rotate(-90 137.7 68.8)">1N4148</text>
<text x="140" y="68.9">D28</text>
<text x="146.6" y="68.8" transform="rotate(-90 146.6 68.8)">1N4148</text>
<text x="51.8" y="76.4">E2</text>
<text x="51.8" y="73.9">E3</text>
<text x="62.7" y="73.9">O5</text>
<text x="62.7" y="76.4">O6</text>
<text x="51.8" y="79">E1</text>
<text x="59.1" y="79.9" transform="rotate(-90 59.1 79.9)">GND</text>
<text x="62.7" y="79">O7</text>
<text x="96.6" y="79">D2</text>
<text x="102.2" y="79" transform="rotate(-90 102.2 79)">1N4148</text>
<text x="122.2" y="79">D16</text>
<text x="128.8" y="79" transform="rotate(-90 128.8 79)">1N4148</text>
<text x="131.1" y="79">D22</text>
<text x="137.7" y="79" transform="rotate(-90 137.7 79)">1N4148</text>
<text x="204.6" y="81.8">U3</text>
<text x="42.6" y="84.7">GND</text>
<text x="105.5" y="89.2">D5</text>
<text x="111" y="89.1" transform="rotate(-90 111 89.1)">1N4148</text>
<text x="131.1" y="89.2">D23</text>
<text x="137.7" y="89.1" transform="rotate(-90 137.7 89.1)">1N4148</text>
<text x="200.8" y="84.1">SM420561N</text>
<text x="46.8" y="95">VCC</text>
<text x="56.6" y="92.3">GND</text>
<text x="201.2" y="93.6">B</text>
<text x="201.2" y="91.1">A</text>
<text x="105.5" y="99.4">D6</text>
<text x="111" y="99.3" transform="rotate(-90 111 99.3)">1N4148</text>
<text x="201.2" y="101.2">E</text>
<text x="201.2" y="98.7">D</text>
<text x="201.2" y="96.1">C</text>
<text x="50.2" y="103.1">R2</text>
<text x="50.3" y="105.5">1k</text>
<text x="201.2" y="106.3">G</text>
<text x="201.2" y="103.8">F</text>
<text x="207.7" y="106.3">CC</text>
<text x="41.3" y="113.8" transform="rotate(-90 41.3 113.8)">R1</text>
<text x="41.3" y="108.5" transform="rotate(-90 41.3 108.5)">1k</text>
<text x="122.2" y="109.5">D17</text>
<text x="128.8" y="109.4" transform="rotate(-90 128.8 109.4)">1N4148</text>
<text x="131.1" y="109.5">D24</text>
<text x="137.7" y="109.4" transform="rotate(-90 137.7 109.4)">1N4148</text>
<text x="140" y="109.5">D29</text>
<text x="146.6" y="109.4" transform="rotate(-90 146.6 109.4)">1N4148</text>
<text x="148.8" y="109.5">D33</text>
<text x="155.5" y="109.4" transform="rotate(-90 155.5 109.4)">1N4148</text>
<text x="201.2" y="108.8">DP</text>
<text x="207.7" y="108.8">CC</text>
<text x="50.7" y="114.7">Q1</text>
<text x="51" y="117">BC548</text>
<text x="212.8" y="117.1">GND</text>
<text x="46.4" y="126.6">GND</text>
<text x="56.9" y="129.3">VCC</text>
<text x="131.1" y="129.8">D25</text>
<text x="137.7" y="129.8" transform="rotate(-90 137.7 129.8)">1N4148</text>
<text x="51" y="138.7">U2</text>
<text x="51.8" y="142.5">A0</text>
<text x="59.2" y="138.7">74HCT138</text>
<text x="62.7" y="142.5">O0</text>
<text x="122.2" y="140">D18</text>
<text x="128.8" y="139.9" transform="rotate(-90 128.8 139.9)">1N4148</text>
<text x="51.8" y="145">A1</text>
<text x="51.8" y="147.6">A2</text>
<text x="59.1" y="144.1" transform="rotate(-90 59.1 144.1)">VCC</text>
<text x="62.7" y="147.6">O2</text>
<text x="62.7" y="145">O1</text>
<text x="51.8" y="155.2">E3</text>
<text x="62.7" y="155.2">O5</text>
<text x="62.7" y="152.6">O4</text>
<text x="62.7" y="150.1">O3</text>
<text x="96.6" y="150.2">D3</text>
<text x="102.2" y="150.1" transform="rotate(-90 102.2 150.1)">1N4148</text>
<text x="105.5" y="150.2">D7</text>
<text x="111" y="150.1" transform="rotate(-90 111 150.1)">1N4148</text>
<text x="51.8" y="160.3">E1</text>
<text x="51.8" y="157.7">E2</text>
<text x="59.1" y="161.2" transform="rotate(-90 59.1 161.2)">GND</text>
<text x="62.7" y="160.3">O7</text>
<text x="62.7" y="157.7">O6</text>
<text x="105.5" y="160.3">D8</text>
<text x="111" y="160.2" transform="rotate(-90 111 160.2)">1N4148</text>
<text x="113.3" y="160.3">D12</text>
<text x="119.9" y="160.2" transform="rotate(-90 119.9 160.2)">1N4148</text>
<text x="148.8" y="160.3">D34</text>
<text x="155.5" y="160.2" transform="rotate(-90 155.5 160.2)">1N4148</text>
<text x="42.6" y="166">GND</text>
<text x="25.9" y="173.5">J3</text>
<text x="56.6" y="173.6">GND</text>
<text x="96.6" y="170.5">D4</text>
<text x="102.2" y="170.4" transform="rotate(-90 102.2 170.4)">1N4148</text>
<text x="140" y="170.5">D30</text>
<text x="146.6" y="170.4" transform="rotate(-90 146.6 170.4)">1N4148</text>
<text x="25.7" y="175.8">DP</text>
<text x="105.5" y="180.6">D9</text>
<text x="111" y="180.6" transform="rotate(-90 111 180.6)">1N4148</text>
<text x="113.3" y="180.6">D13</text>
<text x="119.9" y="180.6" transform="rotate(-90 119.9 180.6)">1N4148</text>
<text x="28.7" y="186.3">GND</text>
<text x="104.4" y="190.8">D10</text>
<text x="111" y="190.7" transform="rotate(-90 111 190.7)">1N4148</text>
<text x="113.3" y="190.8">D14</text>
<text x="119.9" y="190.7" transform="rotate(-90 119.9 190.7)">1N4148</text>
<text x="122.2" y="190.8">D19</text>
<text x="128.8" y="190.7" transform="rotate(-90 128.8 190.7)">1N4148</text>
</g>
<g font-size="1.8" fill="#0000c2">
<text x="18.4" y="34.9">5V</text>
<text x="62" y="34.9">5V</text>
<text x="17.1" y="37.5">GND</text>
<text x="61.5" y="37.5">GND</text>
<text x="19" y="65.4">d2</text>
<text x="19" y="62.9">d1</text>
<text x="19" y="60.3">d0</text>
<text x="19" y="67.9">d3</text>
<text x="213.4" y="96.5">Common cathode display</text>
<text x="51.4" y="121.3">NOT gate</text>
<text x="20.3" y="179.7">GND</text>
<text x="21.6" y="177.2">DP</text>
</g>
<g font-size=".7" fill="#840000">
<text x="203.3" y="93.5">F</text>
<text x="205.5" y="94.3">G</text>
<text x="205.7" y="92.7">A</text>
<text x="208" y="93.5">B</text>
<text x="203" y="96.5">E</text>
<text x="205.2" y="97.3">D</text>
<text x="207.8" y="96.5">C</text>
<text x="208.8" y="98.1">DP</text>
</g>
</svg>
